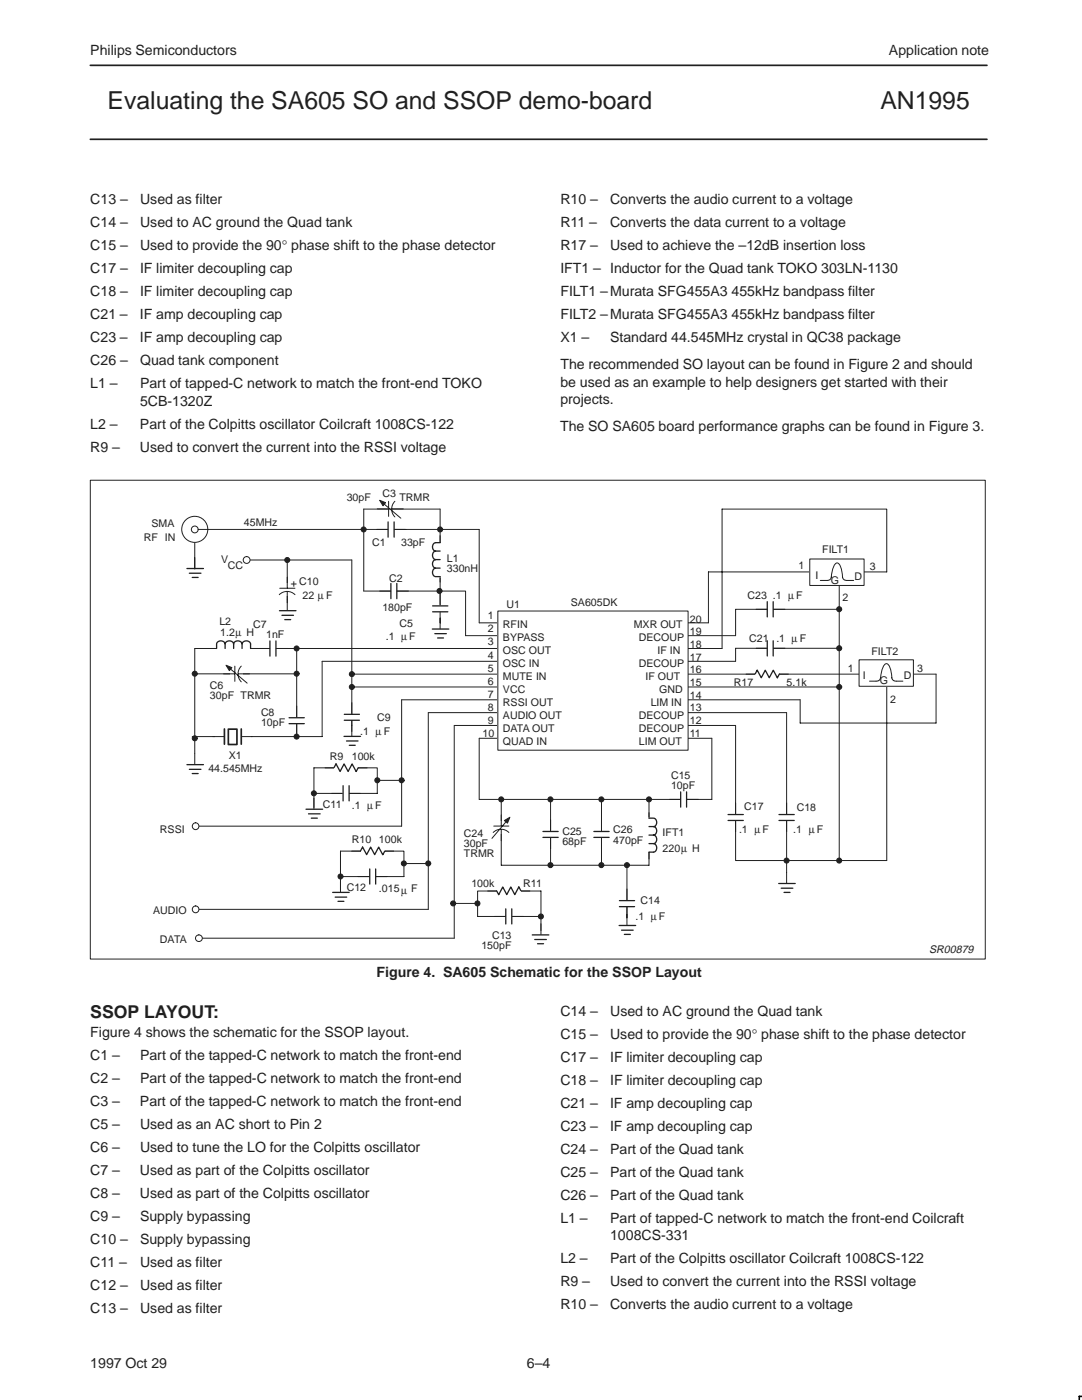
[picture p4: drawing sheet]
<svg xmlns="http://www.w3.org/2000/svg" width="216mm" height="279mm" viewBox="0 0 216 279" stroke-linecap="round" stroke-linejoin="round" font-family="sans-serif">
<path d="M18 13h178.9M18 27.8h178.9" fill="none" stroke="#231f20" stroke-width=".34"/>
<path d="M18 95.8h178.6v95.6h-178.6zM38.9 129.4h105.2M64.3 132h82.5M69.7 134.5h117.1M69.7 137.1h98.3M80.1 139.7h79.6M92.9 126.9h53.9M95.6 124.3h45.8M85.5 142.2h71.5M90.6 144.8h56.2M95.6 147.3h46.4" fill="none" stroke="#231f20" stroke-width=".2"/>
<path d="M99.3 121.9h38v27.8h-38z" fill-rule="evenodd" fill="#fff"/>
<path d="M167.5 116.8v54.9M99.3 121.9h38v27.8h-38zM141.4 124.3v-10.2h35.5v-12.5h-32.8v27.8M167.5 121.6h.1M167.5 129.4h.1M167.5 121.6h-20.7v5.3M167.5 129.4h-20.7v2.6M176.9 135.8v35.9h-30.1v-26.9M186.8 134.5v9.8h-27.1v-4.6M142 147.3v12.2h-46.4" fill="none" stroke="#231f20" stroke-width=".2"/>
<g fill="#231f20" stroke="#231f20" stroke-width=".2">
<circle cx="167.4" cy="121.6" r=".5"/>
<circle cx="167.4" cy="129.4" r=".5"/>
<circle cx="167.4" cy="137.1" r=".5"/>
</g>
<path d="M145.7 162.5h2.2v1.2h-2.2z" fill-rule="evenodd" fill="#fff"/>
<path d="M145.3 163.7h3M145.3 162.6h3" fill="none" stroke="#231f20" stroke-width=".26"/>
<path d="M146.8 160.2v2.2M146.8 163.8v2.2" fill="none" stroke="#231f20" stroke-width=".2"/>
<path d="M153.1 120.5h1.2v2.2h-1.2z" fill-rule="evenodd" fill="#fff"/>
<path d="M153.1 120.1v3M154.3 120.1v3" fill="none" stroke="#231f20" stroke-width=".26"/>
<path d="M150.9 121.6h2.2M154.3 121.6h2.3" fill="none" stroke="#231f20" stroke-width=".2"/>
<path d="M153.1 128.3h1.2v2.2h-1.2z" fill-rule="evenodd" fill="#fff"/>
<path d="M153.1 127.9v3M154.3 127.9v3M155.4 176.3h3.3M155.9 177.3h2.3M156.4 178.1h1.2" fill="none" stroke="#231f20" stroke-width=".26"/>
<path d="M150.9 129.4h2.2M154.3 129.4h2.3M95.6 147.3v12.2M157 142.2v34.1M157 171.7h.1" fill="none" stroke="#231f20" stroke-width=".2"/>
<g fill="#231f20" stroke="#231f20" stroke-width=".2">
<circle cx="157" cy="171.7" r=".5"/>
<circle cx="167.4" cy="171.7" r=".5"/>
</g>
<path d="M135.9 158.5h1.1v2.2h-1.1z" fill-rule="evenodd" fill="#fff"/>
<path d="M135.8 158v3.1M137 158v3.1" fill="none" stroke="#231f20" stroke-width=".26"/>
<path d="M100 159.5v13.2h29.5v-13.2M109.9 159.5v13.2M120 159.5v13.2M133.6 159.5h2.2M137 159.5h2.3" fill="none" stroke="#231f20" stroke-width=".2"/>
<path d="M119 165.9h2.2v1.2h-2.2z" fill-rule="evenodd" fill="#fff"/>
<path d="M118.5 167.1h3M118.5 165.9h3" fill="none" stroke="#231f20" stroke-width=".26"/>
<path d="M120 163.6v2.2M120 167.2v2.2" fill="none" stroke="#231f20" stroke-width=".2"/>
<path d="M108.8 165.9h2.2v1.2h-2.2z" fill-rule="evenodd" fill="#fff"/>
<path d="M108.3 167.1h3.1M108.3 165.9h3.1" fill="none" stroke="#231f20" stroke-width=".26"/>
<path d="M109.9 163.6v2.2M109.9 167.2v2.2M125.1 173v9.5" fill="none" stroke="#231f20" stroke-width=".2"/>
<path d="M124 179.7h2.2v1.2h-2.2z" fill-rule="evenodd" fill="#fff"/>
<path d="M123.6 179.7h3M123.5 184.7h3.3M123.6 180.9h3M124 185.6h2.3M124.6 186.5h1.2" fill="none" stroke="#231f20" stroke-width=".26"/>
<path d="M100 159.5h.1M109.9 159.5h.1M120 159.5h.1M129.5 159.5h.1M109.9 172.7h.1M120 172.7h.1M125.1 172.7h.1M125.1 177.4v2.2M125.1 181v3.7" fill="none" stroke="#231f20" stroke-width=".2"/>
<g fill="#231f20" stroke="#231f20" stroke-width=".2">
<circle cx="125.1" cy="172.7" r=".5"/>
<circle cx="120" cy="172.7" r=".5"/>
<circle cx="109.8" cy="172.7" r=".5"/>
<circle cx="109.8" cy="159.5" r=".5"/>
<circle cx="120" cy="159.5" r=".5"/>
<circle cx="129.5" cy="159.5" r=".5"/>
<circle cx="100" cy="159.5" r=".5"/>
</g>
<path d="M129.3 163.1h.4v6.9h-.4z" fill-rule="evenodd" fill="#fff"/>
<path d="M129.5 162.2v1.1M129.5 170.1v1.3" fill="none" stroke="#231f20" stroke-width=".2"/>
<path d="M129.5 163.3h.9a.88 .88 0 0 1 .6 .8 .88 .88 0 0 1-.6 .9 .88 .88 0 0 1 .6 .8 .88 .88 0 0 1-.6 .9M129.5 166.7h.9a.89 .89 0 0 1 .6 .8 .89 .89 0 0 1-.6 .9 .88 .88 0 0 1 .6 .8 .88 .88 0 0 1-.6 .9h-.9M129.5 168.4h.9M129.5 165h.9" fill="none" stroke="#231f20" stroke-width=".26"/>
<path d="M99.7 164h.5v2.4h-.5z" fill-rule="evenodd" fill="#fff"/>
<path d="M80.1 139.7v25.2M62.6 158.3h.1M62.6 158.3h12.7v-5.1h-12.7v8M75.3 155.7h.1M75.3 155.7h4.8M85.5 142.2v39.3M90.6 144.8v42.4M98.4 166.1a2.22 2.22 0 0 1 3.1 0M98.5 164.9h3M100 162.6v2.2M100 165.6v2.2M101.3 163.6l-3.1 3.7" fill="none" stroke="#231f20" stroke-width=".2"/>
<g fill="#231f20" stroke="#231f20" stroke-width=".2">
<path d="M100.6 163.8l1.1-.7-.4 1.2z"/>
<circle cx="80.1" cy="155.7" r=".5"/>
<circle cx="75.3" cy="155.7" r=".5"/>
<circle cx="62.6" cy="158.3" r=".5"/>
</g>
<path d="M68.4 157.2h1.2v2.2h-1.2z" fill-rule="evenodd" fill="#fff"/>
<path d="M68.5 156.8v3M69.7 156.8v3" fill="none" stroke="#231f20" stroke-width=".26"/>
<path d="M64.9 153.2h8.4M66.1 158.3h2.2M69.7 158.3h2.2" fill="none" stroke="#231f20" stroke-width=".2"/>
<path d="M66.7 152.6h4.8v1.3h-4.8z" fill-rule="evenodd" fill="#fff"/>
<path d="M66.7 153.2l.4-.7 .8 1.5 .8-1.5 .8 1.5 .8-1.5 .8 1.5M71.5 153.2l-.4 .8M61.1 161.5h3.3M61.6 162.4h2.3M62.1 163.3h1.2" fill="none" stroke="#231f20" stroke-width=".26"/>
<path d="M62.6 159.3v2.2M39 164.9h41.1M67.9 174.9h.1M67.9 174.9h12.7v-5h-12.7v7.9M80.6 172.3h.1M80.6 172.3h4.9M39 181.5h46.5M39.7 187.2h50.9" fill="none" stroke="#231f20" stroke-width=".2"/>
<g fill="#231f20" stroke="#231f20" stroke-width=".2">
<circle cx="85.4" cy="172.3" r=".5"/>
<circle cx="80.6" cy="172.3" r=".5"/>
<circle cx="67.9" cy="174.9" r=".5"/>
</g>
<path d="M73.7 173.8h1.2v2.2h-1.2z" fill-rule="evenodd" fill="#fff"/>
<path d="M73.8 173.4v3M75 173.4v3" fill="none" stroke="#231f20" stroke-width=".26"/>
<path d="M70.2 169.9h8.4M71.4 174.9h2.2M75 174.9h2.2" fill="none" stroke="#231f20" stroke-width=".2"/>
<path d="M72 169.2h4.8v1.3h-4.8z" fill-rule="evenodd" fill="#fff"/>
<path d="M66.4 178.1h3.3M66.9 179h2.3M67.4 179.9h1.2M72.3 169.1l-.3 .7M72.4 169.1l.8 1.5 .8-1.5 .8 1.5 .8-1.5 .8 1.5M76.8 169.9l-.4 .7" fill="none" stroke="#231f20" stroke-width=".26"/>
<path d="M67.9 175.9v2.2M90.4 180.3h4.9M95.3 180.3h.1M107.9 182.9h.1M107.9 182.9h-12.6v-5.1h12.6v7.9" fill="none" stroke="#231f20" stroke-width=".2"/>
<g fill="#231f20" stroke="#231f20" stroke-width=".2">
<circle cx="90.4" cy="180.3" r=".5"/>
<circle cx="95.3" cy="180.3" r=".5"/>
<circle cx="107.9" cy="182.9" r=".5"/>
</g>
<path d="M101 181.8h1.2v2.2h-1.2z" fill-rule="evenodd" fill="#fff"/>
<path d="M100.9 181.4v3M102.1 181.4v3" fill="none" stroke="#231f20" stroke-width=".26"/>
<path d="M97.3 177.8h8.4M98.7 182.9h2.2M102.2 182.9h2.2" fill="none" stroke="#231f20" stroke-width=".2"/>
<path d="M99.1 177.2h4.8v1.2h-4.8z" fill-rule="evenodd" fill="#fff"/>
<path d="M68.6 147h3.3M69.1 147.9h2.3M69.7 148.7h1.2M103.5 177l-.8 1.5-.8-1.5-.8 1.5-.8-1.5-.8 1.5-.4-.7M103.5 177l.4 .7M106.2 186.6h3.3M106.7 187.5h2.3M107.3 188.3h1.2" fill="none" stroke="#231f20" stroke-width=".26"/>
<path d="M70.2 111.8v35.1M107.9 184.4v2.1" fill="none" stroke="#231f20" stroke-width=".2"/>
<path d="M69.1 142.5h2.2v1.2h-2.2z" fill-rule="evenodd" fill="#fff"/>
<path d="M55.8 121.9h3.3M56.3 122.8h2.3M56.8 123.7h1.2M68.7 143.7h3M68.7 142.6h3" fill="none" stroke="#231f20" stroke-width=".26"/>
<path d="M49.2 111.8h21M57.3 111.8v10M70.2 140.2v2.2M70.2 143.8v2.2" fill="none" stroke="#231f20" stroke-width=".2"/>
<path d="M57 116.5h.6v2.4h-.6z" fill-rule="evenodd" fill="#fff"/>
<path d="M55.8 117.4h3.1M57.3 115.2v2.2M57.3 118.1v2.2M58.9 118.7a2.22 2.22 0 0 0-3.2 0M70.2 137.1h.1M70.2 134.5h.1" fill="none" stroke="#231f20" stroke-width=".2"/>
<g fill="#231f20" stroke="#231f20" stroke-width=".2">
<circle cx="70.2" cy="137.1" r=".5"/>
<circle cx="70.2" cy="134.5" r=".5"/>
</g>
<path d="M53.9 128.4h1.2v2.2h-1.2z" fill-rule="evenodd" fill="#fff"/>
<path d="M53.9 127.9v3M55.1 127.9v3" fill="none" stroke="#231f20" stroke-width=".26"/>
<path d="M51.6 129.4h2.2M55.1 129.4h2.3" fill="none" stroke="#231f20" stroke-width=".2"/>
<path d="M43.1 129.2h6.8v.4h-6.8z" fill-rule="evenodd" fill="#fff"/>
<path d="M38.4 134.5h20.8M38.9 129.4v21M42.1 129.4h1.1M50 129.4h1.4M59.2 129.4v17.6M64.3 132v15h-25.9" fill="none" stroke="#231f20" stroke-width=".2"/>
<path d="M44.9 128.5v.9M46.6 128.5a.89 .89 0 0 0-.8-.6 .89 .89 0 0 0-.9 .6 .88 .88 0 0 0-.8-.6 .88 .88 0 0 0-.9 .6v.9M46.6 129.4v-.9a.89 .89 0 0 1 .9-.6 .89 .89 0 0 1 .8 .6 .88 .88 0 0 1 .9-.6 .88 .88 0 0 1 .8 .6v.9M48.3 128.5v.9" fill="none" stroke="#231f20" stroke-width=".26"/>
<path d="M58.1 143.2h2.2v1.2h-2.2z" fill-rule="evenodd" fill="#fff"/>
<path d="M57.7 144.4h3M57.7 143.2h3" fill="none" stroke="#231f20" stroke-width=".26"/>
<path d="M59.2 140.9v2.2M59.2 144.5v2.2" fill="none" stroke="#231f20" stroke-width=".2"/>
<path d="M46 134.2h2.4v.6h-2.4z" fill-rule="evenodd" fill="#fff"/>
<path d="M57.3 111.8h.1M44.6 134.5h2.2M45.6 133.2l3.7 3.1M46.9 132.9v3.1M47.6 134.5h2.2M48.1 132.9a2.22 2.22 0 0 0 0 3.2M59.2 134.5h.1M59.2 129.4h.1M38.9 147.3h.1M38.9 150.4v2.2M59.2 147h.1" fill="none" stroke="#231f20" stroke-width=".2"/>
<g fill="#231f20" stroke="#231f20" stroke-width=".2">
<path d="M45.1 132.8l1.2 .4-.5 .6z"/>
<circle cx="57.3" cy="111.8" r=".5"/>
<circle cx="59.2" cy="134.5" r=".5"/>
<circle cx="59.2" cy="129.4" r=".5"/>
<circle cx="59.2" cy="147" r=".5"/>
<circle cx="38.9" cy="147.3" r=".5"/>
<circle cx="38.9" cy="134.5" r=".5"/>
</g>
<path d="M37.3 152.6h3.3M37.8 153.5h2.3M38.4 154.4h1.1" fill="none" stroke="#231f20" stroke-width=".26"/>
<path d="M42.9 146.7h7.1v.6h-7.1z" fill-rule="evenodd" fill="#fff"/>
<path d="M44.8 145.5v3M45.6 145.5h1.7v3.1h-1.7zM48.1 145.5v3" fill="none" stroke="#231f20" stroke-width=".34"/>
<path d="M72.6 118h20.3v8.9M95.6 105.7v18.6M42.5 147h2.2M48.2 147h2.2" fill="none" stroke="#231f20" stroke-width=".2"/>
<path d="M78 116.9h1.2v2.2h-1.2z" fill-rule="evenodd" fill="#fff"/>
<path d="M78 116.4v3.1M79.2 116.4v3.1" fill="none" stroke="#231f20" stroke-width=".26"/>
<path d="M72.6 101.6v16.4M75.8 118h2.2M79.2 118h2.3M87.8 101.6v19.1" fill="none" stroke="#231f20" stroke-width=".2"/>
<path d="M86.8 120.9h2.2v1.2h-2.2z" fill-rule="evenodd" fill="#fff"/>
<path d="M86.3 125.5h3.3M86.3 122.1h3.1M86.3 120.9h3.1M86.8 126.5h2.3M87.3 127.3h1.2" fill="none" stroke="#231f20" stroke-width=".26"/>
<path d="M87.8 118.6v2.2M87.8 122.1v3.4" fill="none" stroke="#231f20" stroke-width=".2"/>
<path d="M87.6 108.4h.4v6.8h-.4z" fill-rule="evenodd" fill="#fff"/>
<path d="M87.8 106.9v1.4M87.8 115.1v1.1" fill="none" stroke="#231f20" stroke-width=".2"/>
<path d="M86.9 111.7a.89 .89 0 0 0-.6 .8 .89 .89 0 0 0 .6 .9 .88 .88 0 0 0-.6 .8 .88 .88 0 0 0 .6 .9h.9M86.9 110h.9M86.9 113.4h.9M87.8 108.3h-.9a.88 .88 0 0 0-.6 .8 .88 .88 0 0 0 .6 .9 .89 .89 0 0 0-.6 .8 .89 .89 0 0 0 .6 .9h.9" fill="none" stroke="#231f20" stroke-width=".26"/>
<path d="M76.6 101.3h2.5v.5h-2.5z" fill-rule="evenodd" fill="#fff"/>
<path d="M38.9 105.7v7.9M72.6 101.6h15.2M75.3 101.6h2.2M76.3 100.3l3.7 3.1M77.5 100v3.1M78.3 101.6h2.2M78.8 100a2.22 2.22 0 0 0 0 3.2" fill="none" stroke="#231f20" stroke-width=".2"/>
<path d="M75.8 99.8l1.1 .5-.5 .6z" fill="#231f20" stroke="#231f20" stroke-width=".2"/>
<path d="M37.3 113.5h3.3M37.8 114.4h2.3M38.4 115.2h1.1" fill="none" stroke="#231f20" stroke-width=".26"/>
<circle cx="38.9" cy="105.6" r="2.6" fill="#fff"/>
<g fill="none" stroke="#231f20" stroke-width=".2">
<path d="M38.9 105.7h56.7"/>
<circle cx="38.9" cy="105.6" r="2.6"/>
</g>
<circle cx="38.9" cy="105.7" r=".68" fill="#fff"/>
<circle cx="38.9" cy="105.7" r=".68" fill="none" stroke="#231f20" stroke-width=".2"/>
<path d="M161.6 111.6h10.8v5.2h-10.8z" fill-rule="evenodd" fill="#fff"/>
<path d="M161.6 111.6h10.8v5.2h-10.8zM163.7 115.8h1.6l.3-.1 .3-.4a5.6 5.6 0 0 1 .9-2.9l.2-.1a1.52 1.52 0 0 1 .9 1.4l.2 1.5 .3 .5 .5 .1h1.4" fill="none" stroke="#231f20" stroke-width=".2"/>
<path d="M171.4 131.7h10.9v5.3h-10.9z" fill-rule="evenodd" fill="#fff"/>
<path d="M148.9 134.5h8.4M171.4 131.7h10.9v5.3h-10.9zM173.5 135.9h1.6l.3-.1 .3-.4a6.1 6.1 0 0 1 .9-2.9l.3-.1a1.52 1.52 0 0 1 .9 1.4l.2 1.5 .2 .5 .5 .1h1.5" fill="none" stroke="#231f20" stroke-width=".2"/>
<path d="M150.8 133.9h4.7v1.3h-4.7z" fill-rule="evenodd" fill="#fff"/>
<path d="M150.7 134.5l.4-.7 .8 1.5 .8-1.5 .8 1.5 .8-1.5 .8 1.5M155.5 134.5l-.4 .8" fill="none" stroke="#231f20" stroke-width=".26"/>
<path d="M155.9 162.5h2.2v1.2h-2.2z" fill-rule="evenodd" fill="#fff"/>
<path d="M155.4 163.7h3.1M155.4 162.6h3.1" fill="none" stroke="#231f20" stroke-width=".26"/>
<path d="M157 160.2v2.2M157 163.8v2.2" fill="none" stroke="#231f20" stroke-width=".2"/>
<path d="M77.5 104.6h1.2v2.2h-1.2z" fill-rule="evenodd" fill="#fff"/>
<path d="M77.4 104.2v3M78.6 104.2v3" fill="none" stroke="#231f20" stroke-width=".26"/>
<path d="M72.6 105.7h.1M75.2 105.7h2.2M78.7 105.7h2.3M87.7 118h.1M87.8 105.7h.1" fill="none" stroke="#231f20" stroke-width=".2"/>
<g fill="#231f20" stroke="#231f20" stroke-width=".2">
<circle cx="72.6" cy="105.7" r=".5"/>
<circle cx="87.7" cy="117.9" r=".5"/>
<circle cx="87.8" cy="105.7" r=".5"/>
</g>
<circle cx="39" cy="164.9" r=".67" fill="#fff"/>
<circle cx="39" cy="164.9" r=".67" fill="none" stroke="#231f20" stroke-width=".2"/>
<circle cx="39" cy="181.5" r=".67" fill="#fff"/>
<circle cx="39" cy="181.5" r=".67" fill="none" stroke="#231f20" stroke-width=".2"/>
<circle cx="39.7" cy="187.2" r=".67" fill="#fff"/>
<circle cx="39.7" cy="187.2" r=".67" fill="none" stroke="#231f20" stroke-width=".2"/>
<circle cx="49.2" cy="111.8" r=".68" fill="#fff"/>
<circle cx="49.2" cy="111.8" r=".68" fill="none" stroke="#231f20" stroke-width=".2"/>
<path d="M215.9 278.7h-.5v.7" fill="none" stroke="#000" stroke-width=".32"/>
<g font-size="4.9" fill="#231f20">
<text x="21.5" y="21.8">Evaluating the SA605 SO and SSOP demo-board</text>
<text x="175.7" y="21.8">AN1995</text>
</g>
<text font-size="3.5" fill="#231f20" x="18" y="203.2">SSOP LAYOUT:</text>
<g font-size="2.8" fill="#231f20">
<text x="18" y="10.9">Philips Semiconductors</text>
<text x="177.4" y="10.9">Application note</text>
<text x="18" y="40.7">C13 –</text>
<text x="27.9" y="40.7">Used as filter</text>
<text x="111.8" y="40.7">R10 –</text>
<text x="121.7" y="40.7">Converts the audio current to a voltage</text>
<text x="18" y="45.3">C14 –</text>
<text x="27.9" y="45.3">Used to AC ground the Quad tank</text>
<text x="111.8" y="45.3">R11 –</text>
<text x="121.7" y="45.3">Converts the data current to a voltage</text>
<text x="18" y="49.9">C15 –</text>
<text x="27.9" y="49.9">Used to provide the 90° phase shift to the phase detector</text>
<text x="111.8" y="49.9">R17 –</text>
<text x="121.7" y="49.9">Used to achieve the –12dB insertion loss</text>
<text x="18" y="54.5">C17 –</text>
<text x="18" y="59.1">C18 –</text>
<text x="27.9" y="54.5">IF limiter decoupling cap</text>
<text x="27.9" y="59.1">IF limiter decoupling cap</text>
<text x="111.8" y="54.5">IFT1 – Inductor for the Quad tank TOKO 303LN-1130</text>
<text x="111.8" y="59.1">FILT1 –Murata SFG455A3 455kHz bandpass filter</text>
<text x="18" y="63.7">C21 –</text>
<text x="27.9" y="63.7">IF amp decoupling cap</text>
<text x="111.8" y="63.7">FILT2 –Murata SFG455A3 455kHz bandpass filter</text>
<text x="18" y="68.3">C23 –</text>
<text x="27.9" y="68.3">IF amp decoupling cap</text>
<text x="111.8" y="68.3">X1 –</text>
<text x="121.7" y="68.3">Standard 44.545MHz crystal in QC38 package</text>
<text x="18" y="72.9">C26 –</text>
<text x="18" y="77.5">L1 –</text>
<text x="27.9" y="72.9">Quad tank component</text>
<text x="27.9" y="77.5">Part of tapped-C network to match the front-end TOKO</text>
<text x="111.8" y="73.6">The recommended SO layout can be found in Figure 2 and should</text>
<text x="111.8" y="77.1">be used as an example to help designers get started with their</text>
<text x="27.9" y="81">5CB-1320Z</text>
<text x="111.8" y="80.7">projects.</text>
<text x="18" y="85.6">L2 –</text>
<text x="27.9" y="85.6">Part of the Colpitts oscillator Coilcraft 1008CS-122</text>
<text x="111.8" y="86">The SO SA605 board performance graphs can be found in Figure 3.</text>
<text x="18" y="90.2">R9 –</text>
<text x="27.9" y="90.2">Used to convert the current into the RSSI voltage</text>
<text x="75.1" y="194.9">Figure 4. SA605 Schematic for the SSOP Layout</text>
<text x="111.8" y="202.7">C14 –</text>
<text x="121.7" y="202.7">Used to AC ground the Quad tank</text>
<text x="18" y="206.9">Figure 4 shows the schematic for the SSOP layout.</text>
<text x="111.8" y="207.3">C15 –</text>
<text x="121.7" y="207.3">Used to provide the 90° phase shift to the phase detector</text>
<text x="18" y="211.5">C1 –</text>
<text x="27.9" y="211.5">Part of the tapped-C network to match the front-end</text>
<text x="111.8" y="211.9">C17 –</text>
<text x="121.7" y="211.9">IF limiter decoupling cap</text>
<text x="18" y="216.1">C2 –</text>
<text x="18" y="220.7">C3 –</text>
<text x="27.9" y="220.7">Part of the tapped-C network to match the front-end</text>
<text x="27.9" y="216.1">Part of the tapped-C network to match the front-end</text>
<text x="111.8" y="216.5">C18 –</text>
<text x="111.8" y="221">C21 –</text>
<text x="121.7" y="221">IF amp decoupling cap</text>
<text x="121.7" y="216.5">IF limiter decoupling cap</text>
<text x="18" y="225.3">C5 –</text>
<text x="27.9" y="225.3">Used as an AC short to Pin 2</text>
<text x="111.8" y="225.6">C23 –</text>
<text x="121.7" y="225.6">IF amp decoupling cap</text>
<text x="18" y="229.9">C6 –</text>
<text x="27.9" y="229.9">Used to tune the LO for the Colpitts oscillator</text>
<text x="111.8" y="230.2">C24 –</text>
<text x="121.7" y="230.2">Part of the Quad tank</text>
<text x="18" y="234.5">C7 –</text>
<text x="18" y="239">C8 –</text>
<text x="27.9" y="234.5">Used as part of the Colpitts oscillator</text>
<text x="27.9" y="239">Used as part of the Colpitts oscillator</text>
<text x="111.8" y="234.8">C25 –</text>
<text x="111.8" y="239.4">C26 –</text>
<text x="121.7" y="234.8">Part of the Quad tank</text>
<text x="121.7" y="239.4">Part of the Quad tank</text>
<text x="18" y="243.6">C9 –</text>
<text x="27.9" y="243.6">Supply bypassing</text>
<text x="111.8" y="244">L1 –</text>
<text x="121.7" y="244">Part of tapped-C network to match the front-end Coilcraft</text>
<text x="18" y="248.2">C10 –</text>
<text x="27.9" y="248.2">Supply bypassing</text>
<text x="121.7" y="247.6">1008CS-331</text>
<text x="18" y="252.8">C11 –</text>
<text x="18" y="257.4">C12 –</text>
<text x="27.9" y="252.8">Used as filter</text>
<text x="27.9" y="257.4">Used as filter</text>
<text x="111.8" y="252.1">L2 –</text>
<text x="111.8" y="256.7">R9 –</text>
<text x="121.7" y="252.1">Part of the Colpitts oscillator Coilcraft 1008CS-122</text>
<text x="121.7" y="256.7">Used to convert the current into the RSSI voltage</text>
<text x="18" y="262">C13 –</text>
<text x="27.9" y="262">Used as filter</text>
<text x="111.8" y="261.3">R10 –</text>
<text x="121.7" y="261.3">Converts the audio current to a voltage</text>
<text x="18" y="273">1997 Oct 29</text>
<text x="105.1" y="273">6–4</text>
</g>
<text font-size="2.2" fill="#231f20" x="185.4" y="190.3">SR00879</text>
<g font-size="2.1" fill="#231f20">
<text x="69.2" y="99.9">30pF</text>
<text x="76.3" y="99.2">C3</text>
<text x="79.7" y="99.9">TRMR</text>
<text x="30.2" y="105.2">SMA</text>
<text x="48.7" y="105">45MHz</text>
<text x="28.7" y="108">RF IN</text>
<text x="44.1" y="112.4">V</text>
<text x="45.5" y="113.5">CC</text>
<text x="74.3" y="109.1">C1</text>
<text x="80" y="109.1">33pF</text>
<text x="89.2" y="112.1">L1</text>
<text x="159.3" y="113.5">1</text>
<text x="164.1" y="110.4">FILT1</text>
<text x="173.6" y="113.8">3</text>
<text x="58" y="117.2">+ C10</text>
<text x="60.4" y="119.6">22 µ F</text>
<text x="77.7" y="116.2">C2</text>
<text x="89.2" y="114.1">330nH</text>
<text x="149.2" y="119.6">C23 .1 µ F</text>
<text x="162.7" y="115.5">I</text>
<text x="165.8" y="116.5">G</text>
<text x="168.1" y="119.9">2</text>
<text x="170.5" y="115.8">D</text>
<text x="43.8" y="124.6">L2</text>
<text x="50.5" y="125.3">C7</text>
<text x="76.3" y="121.9">180pF</text>
<text x="79.7" y="125.1">C5</text>
<text x="97.3" y="123.6">1</text>
<text x="100.4" y="125.3">RFIN</text>
<text x="101" y="121.3">U1</text>
<text x="113.9" y="120.9">SA605DK</text>
<text x="126.5" y="125.3">MXR OUT</text>
<text x="137.6" y="124.3">20</text>
<text x="43.9" y="127">1.2µ H</text>
<text x="53.1" y="127.4">1nF</text>
<text x="77" y="127.8">.1 µ F</text>
<text x="97.3" y="126.2">2</text>
<text x="97.3" y="128.8">3</text>
<text x="97.3" y="131.4">4</text>
<text x="100.4" y="127.9">BYPASS</text>
<text x="100.4" y="130.5">OSC OUT</text>
<text x="127.5" y="127.9">DECOUP</text>
<text x="131.2" y="130.5">IF IN</text>
<text x="137.6" y="131.9">17</text>
<text x="137.6" y="129.3">18</text>
<text x="137.6" y="126.8">19</text>
<text x="149.5" y="128">C21</text>
<text x="154.9" y="128">.1 µ F</text>
<text x="173.9" y="130.7">FILT2</text>
<text x="41.9" y="137.5">C6</text>
<text x="97.3" y="134">5</text>
<text x="97.3" y="136.6">6</text>
<text x="100.4" y="133.1">OSC IN</text>
<text x="100.4" y="135.7">MUTE IN</text>
<text x="127.5" y="133.1">DECOUP</text>
<text x="128.8" y="135.7">IF OUT</text>
<text x="137.6" y="136.9">15</text>
<text x="137.6" y="134.4">16</text>
<text x="146.4" y="136.8">R17</text>
<text x="157" y="136.8">5.1k</text>
<text x="169.2" y="134.1">1</text>
<text x="172.2" y="135.5">I</text>
<text x="175.6" y="136.5">G</text>
<text x="180.3" y="135.5">D</text>
<text x="183" y="134.1">3</text>
<text x="41.9" y="139.6">30pF TRMR</text>
<text x="52.1" y="142.9">C8</text>
<text x="75.3" y="144">C9</text>
<text x="97.3" y="139.2">7</text>
<text x="97.3" y="141.8">8</text>
<text x="100.4" y="138.3">VCC</text>
<text x="100.4" y="140.9">RSSI OUT</text>
<text x="100.4" y="143.5">AUDIO OUT</text>
<text x="127.5" y="143.5">DECOUP</text>
<text x="129.8" y="140.9">LIM IN</text>
<text x="131.5" y="138.3">GND</text>
<text x="137.6" y="142">13</text>
<text x="137.6" y="139.4">14</text>
<text x="177.6" y="140.2">2</text>
<text x="52.1" y="145">10pF</text>
<text x="71.9" y="146.7">.1 µ F</text>
<text x="96.3" y="147">10</text>
<text x="97.3" y="144.4">9</text>
<text x="100.4" y="146.1">DATA OUT</text>
<text x="100.4" y="148.7">QUAD IN</text>
<text x="127.5" y="146.1">DECOUP</text>
<text x="127.5" y="148.7">LIM OUT</text>
<text x="137.6" y="144.5">12</text>
<text x="137.6" y="147">11</text>
<text x="41.6" y="154.1">44.545MHz</text>
<text x="45.6" y="151.4">X1</text>
<text x="65.8" y="151.7">R9</text>
<text x="70.2" y="151.7">100k</text>
<text x="133.9" y="155.5">C15</text>
<text x="64.4" y="161.2">C11</text>
<text x="70.2" y="161.5">.1 µ F</text>
<text x="133.9" y="157.5">10pF</text>
<text x="148.5" y="161.6">C17</text>
<text x="159" y="161.9">C18</text>
<text x="31.9" y="166.2">RSSI</text>
<text x="92.6" y="167">C24</text>
<text x="112.2" y="166.7">C25</text>
<text x="122.4" y="166.3">C26</text>
<text x="132.2" y="166.9">IFT1</text>
<text x="147.5" y="166.3">.1 µ F</text>
<text x="158.3" y="166.3">.1 µ F</text>
<text x="70.2" y="168.2">R10</text>
<text x="75.6" y="168.2">100k</text>
<text x="92.6" y="169">30pF</text>
<text x="92.6" y="171.1">TRMR</text>
<text x="112.2" y="168.7">68pF</text>
<text x="122.4" y="168.4">470pF</text>
<text x="132.2" y="170">220µ H</text>
<text x="69.2" y="177.8">C12</text>
<text x="75.6" y="178.1">.015µ F</text>
<text x="94.1" y="177.1">100k</text>
<text x="104.4" y="177.1">R11</text>
<text x="30.6" y="182.5">AUDIO</text>
<text x="126.8" y="183.5">.1 µ F</text>
<text x="127.8" y="180.5">C14</text>
<text x="31.9" y="188.3">DATA</text>
<text x="96.1" y="189.5">150pF</text>
<text x="98.2" y="187.4">C13</text>
</g>
</svg>
